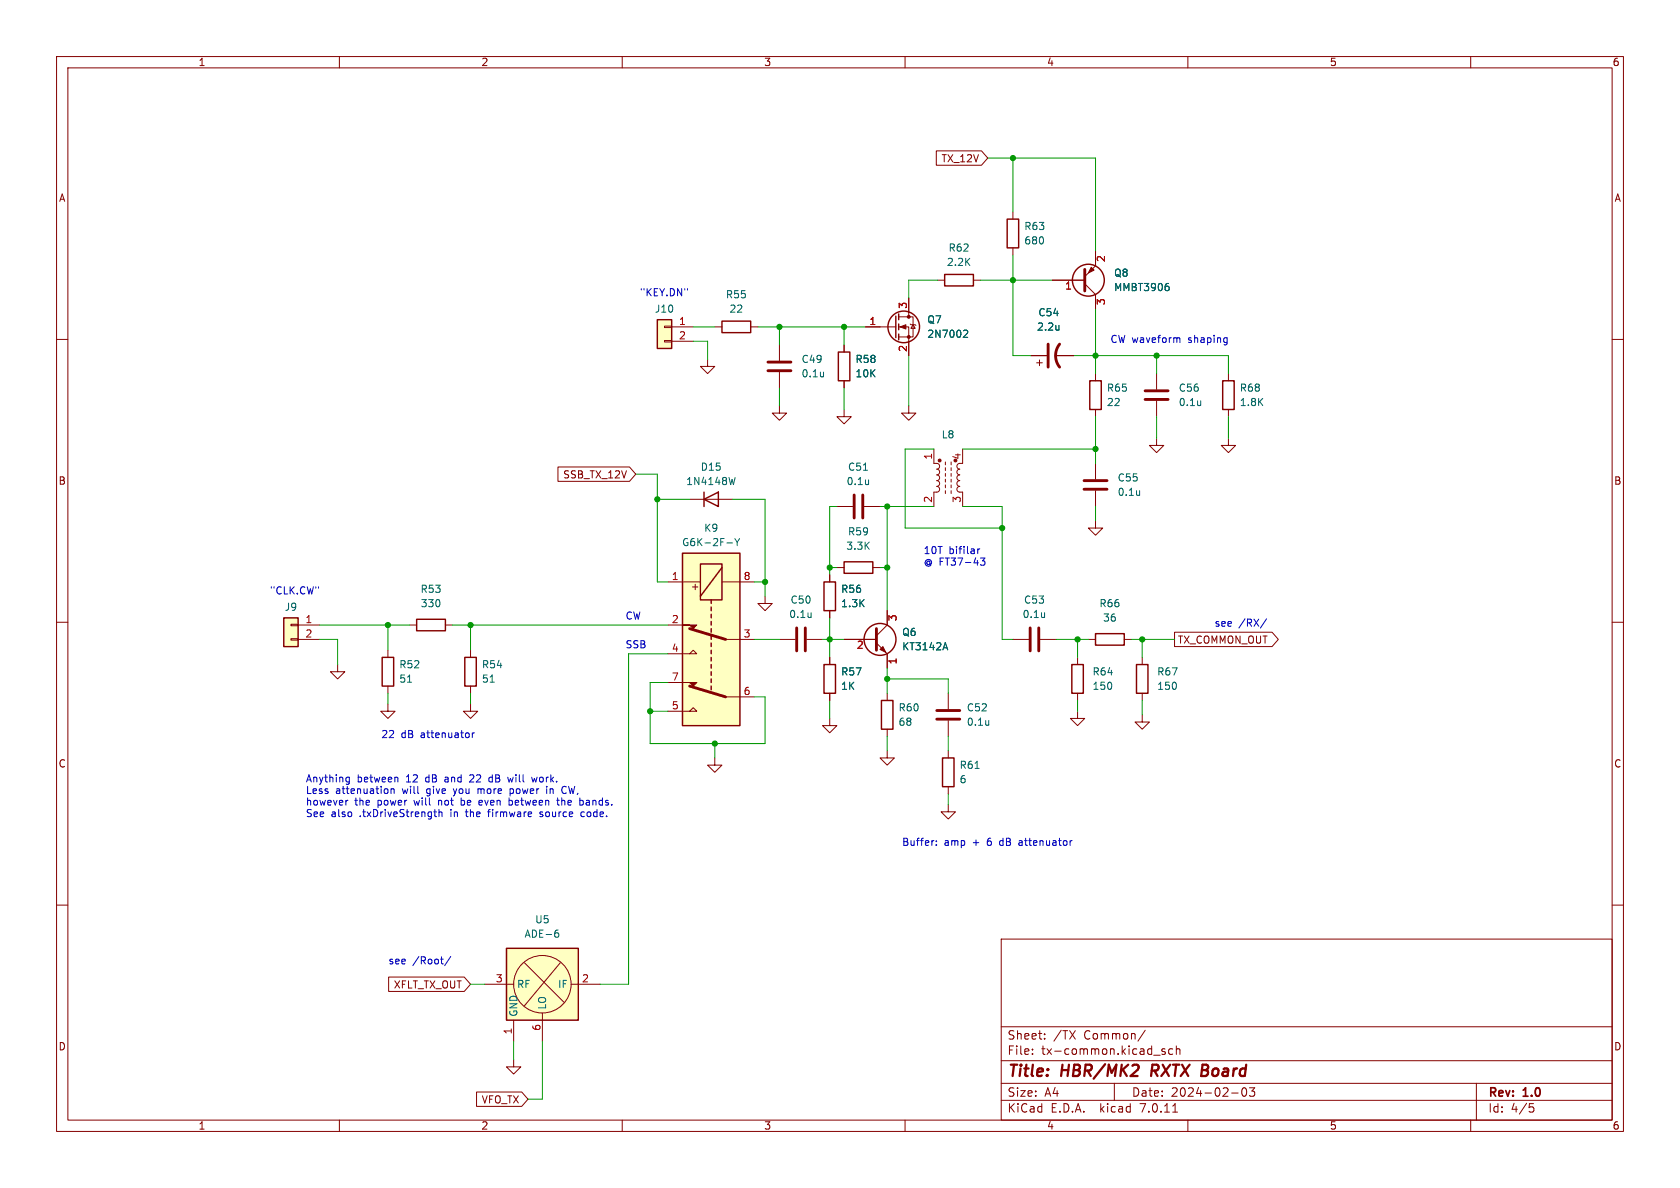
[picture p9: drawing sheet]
<svg xmlns="http://www.w3.org/2000/svg" width="297mm" height="210mm" viewBox="0 0 297 210" stroke-linecap="round" stroke-linejoin="round" font-family="sans-serif">
<g fill="none" stroke="#840000" stroke-width=".18">
<path d="M10 10h277v190h-277zM12 12h273v186h-273zM60 10v2M110 10v2M160 10v2M210 10v2M260 10v2M165.5 26.7h8l1.1 1.2-1.1 1.3h-8zM179.1 37.5v1.2M10 60h2M117.5 57.7h1.2v.2h-1.2zM118.7 57.8h3.9"/>
<path d="M126.4 57.8h1.2M132.7 57.8h1.3M153 57.8h5.4M158.9 57.8h1.8v5.1M158.9 56h2.5v3.6h-2.5M160.7 52.7v3.3M160.9 57.3l.1 .1h.8l.1 .1M161.4 57.4l.4 .6h-.8zM165.7 49.5h1.3M172.1 49.5h1.3M179.1 43.8v1.3M186.1 49.5h5.7"/>
<path d="M191.8 50.2l1.9 1.9v2.5M193.7 44.5v2.5l-1.9 1.9M285 60h2M117.5 60.2h1.2v.3h-1.2zM118.7 60.3h3.9M125.1 63.5v1.3h1.3l-1.3 1.2-1.3-1.2h1.3M137.8 71.8v1.2h1.3l-1.3 1.3-1.3-1.3h1.3M137.8 61v2.8M137.8 65.8v2.8M149.2 72.4v1.3h1.3l-1.3 1.2-1.2-1.2h1.2M149.2 61v1.2M149.2 67.3v1.3"/>
<path d="M160.7 71.8v1.2h1.2l-1.2 1.3-1.3-1.3h1.3M165.1 79.4v2.5l.7 .1 .3 .4-.1 .4-.4 .1 .3 .2 .2 .3-.1 .4-.4 .1 .3 .1 .2 .3-.1 .5-.4 .2 .4 .2 .1 .4-.2 .3-.3 .1 .4 .1 .1 .4-.3 .5h-.7v2.5M170.2 79.4v2.5M182.2 62.9h2.8M183.3 64.1h1M183.8 63.6v1M186.6 62.9h3.3M193.7 66v1.3M193.7 72.4v1.3M204.5 77.5v1.2h1.2l-1.2 1.3-1.3-1.3h1.3M204.5 66v2.8M204.5 70.9v2.8"/>
<path d="M217.2 77.5v1.2h1.2l-1.2 1.3-1.3-1.3h1.3M217.2 66v1.3M217.2 72.4v1.3M98.6 82.5h12.7l1.1 1.3-1.1 1.3h-12.7zM121.9 88.3h7.6M148 89.5h2.7M152.8 89.5h2.8M167.1 81.7v.5M167.1 82.7v.5M167.1 83.7v.5M167.1 84.7v.5M167.1 85.7v.5"/>
<path d="M167.1 86.7v.5M168.1 81.7v.5M168.1 82.7v.5M168.1 83.7v.5M168.1 84.7v.5M168.1 85.7v.5M168.1 86.7v.5M169.7 81.9l-.4 .2-.1 .3 .1 .4 .4 .1-.3 .1-.2 .3 .1 .5 .4 .1-.4 .2-.1 .5 .2 .3 .3 .1-.4 .1-.1 .4 .1 .4 .4 .1-.4 .1-.1 .4 .3 .4 .7 .1v2.5M193.7 92.1v1.2h1.2l-1.2 1.3-1.3-1.3h1.3M193.7 81.9v2.8M193.7 86.7v2.8M10 110h2"/>
<path d="M51.4 112.9h1.3v.3h-1.3zM51.4 110.4h1.3v.2h-1.3zM52.7 110.5h3.8M52.7 113h3.8M59.7 117.5v1.2h1.3l-1.3 1.3-1.3-1.3h1.3M68.6 114.9v1.3M72.4 110.5h1.3M78.7 110.5h1.3M83.2 114.9v1.3M118.1 115.6h5.1l-.6-.7-.7 .7M118.1 110.5h2.5M118.1 102.9h5.7"/>
<path d="M127.6 102.9h5.7M128.3 113h5M135.3 105.4v1.3h-1.3l1.3 1.3 1.2-1.3h-1.2M137.8 113h2.8M142.6 113h2.8M146.7 101.6v1.3M146.7 108v1.2M146.7 116.2v1.3M148 100.3h1.2M149.2 113h5.7M154.3 100.3h1.3M154.9 113.7l1.9 1.9v2.5"/>
<path d="M156.8 108v2.5l-1.9 1.9M179.1 113h2.8M183.9 113h2.8M190.5 116.2v1.3M192.4 113h1.3M198.8 113h1.2M201.9 116.2v1.3M207.6 111.8h17.3l1.1 1.2-1.1 1.3h-17.3zM285 110h2M68.6 124.5v1.2h1.2l-1.2 1.3-1.3-1.3h1.3M68.6 121.3v1.3M83.2 124.5v1.2h1.3l-1.3 1.3-1.3-1.3h1.3"/>
<path d="M83.2 121.3v1.3M118.1 125.7h5.1l-.6-.6-.7 .6M118.1 120.7h2.5M126.4 134v1.3h1.2l-1.2 1.2-1.3-1.2h1.3M128.3 123.2h5M146.7 127v1.3h1.3l-1.3 1.2-1.3-1.2h1.3M146.7 122.6v1.2M156.8 132.7v1.3h1.3l-1.3 1.3-1.2-1.3h1.2M156.8 122.6v1.2M156.8 128.9v1.3M167.6 122.6v2.7M167.6 127.4v2.8"/>
<path d="M167.6 132.7v1.3M167.6 139.1v1.2M190.5 125.7v1.3h1.3l-1.3 1.3-1.3-1.3h1.3M190.5 122.6v1.2M201.9 126.4v1.2h1.3l-1.3 1.3-1.2-1.3h1.2M201.9 122.6v1.2M10 160h2M167.6 142.2v1.3h1.3l-1.3 1.3-1.2-1.3h1.2M285 160h2M68.7 172.7h13.4l1.1 1.3-1.1 1.3h-13.4zM85.7 174h5.1M92.7 170.2l7 7"/>
<path d="M95.9 179.1v5.1M99.1 170.2l-6.4 7.6M101 174h5M177 166h108v32h-108zM60 198v2M84.2 193h8l1.1 1.3-1.1 1.3h-8zM90.8 187.3v1.3h1.3l-1.3 1.3-1.3-1.3h1.3M90.8 180.3v3.9M110 198v2M160 198v2M177 194.5h108M177 191.5h108"/>
<path d="M177 187.5h108M177 181.5h108M182.5 186.3v.1M182.5 185.5v.1M184.7 183.6v.1M184.7 182.8v.1M197 191.5v3M202.5 182.1l-1.3 2M204 186.5h1.1M206 185.5l-.4-.1-.2 .2 .1 .2 .5 .2v.3h-.6M207.3 185.5l-.4-.1-.3 .3v.4l.1 .2h.6M207.3 196.6h.9"/>
<path d="M208 185.5l.2-.1 .3 .1 .1 .9M208 184.9v1.5M210 198v2M217.7 193.2h1.2M219.7 192.4l.2-.1a.81 .81 0 0 1 .6 .6 .81 .81 0 0 1-.3 .8l-.2 .1a.81 .81 0 0 1-.3-1.4zM220.9 192.3h.9l-.5 .6 .4 .1v.7l-.2 .1h-.4l-.2-.1M260 198v2M261 191.5v6.5M270.4 195.1h.7M270.5 195.7h.4l.3 .3-.2 .5-.5 .1"/>
<circle cx="95.9" cy="174" r="5.1"/>
</g>
<path d="M203.6 189.3h.8M203.7 188.2l-.2 2" fill="none" stroke="#840000" stroke-width=".4"/>
<g fill="none" stroke="#840000" stroke-width=".25">
<path d="M178.1 38.7h2v5.1h-2zM116.2 56.5h2.5v5.1h-2.5zM127.6 56.8h5.1v2h-5.1zM158.4 55.9v3.8M158.9 55.5v1M158.9 57.3v1M158.9 59.1v1M167 48.5h5.1v2h-5.1zM148.2 62.2h2v5.1h-2zM192.7 67.3h2v5.1h-2zM216.2 67.3h2v5.1h-2zM120.6 97.8h10.2v30.5h-10.2z"/>
<path d="M123.8 99.7h3.8v6.3h-3.8zM124.5 88.3l2.5-1.3v2.5zM124.5 87v2.5M149.2 99.3h5.1v2h-5.1zM50.2 109.2h2.5v5.1h-2.5zM67.6 116.2h2v5.1h-2zM73.7 109.5h5v2h-5zM82.2 116.2h2v5.1h-2zM125.7 106v.7M125.7 107.3v.7M125.7 108.6v.6M125.7 109.9v.6"/>
<path d="M125.7 111.1v.7M125.7 112.4v.6M125.7 113.7v.6M125.7 114.9v.7M125.7 116.2v.6M125.7 117.5v.6M125.7 118.7v.7M127.6 100.3l-3.8 5.1M145.7 117.5h2v5.1h-2zM145.7 102.9h2v5.1h-2zM189.5 117.5h2v5.1h-2zM193.7 112h5.1v2h-5.1z"/>
<path d="M200.9 117.5h2v5.1h-2zM125.7 120v.7M125.7 121.3v.6M155.8 123.8h2.1v5.1h-2.1zM166.6 134h2.1v5.1h-2.1zM89.5 167.6h12.7v12.7h-12.7z"/>
<circle cx="159.8" cy="57.8" r="2.79"/>
<circle cx="192.4" cy="49.5" r="2.82"/>
<circle cx="155.6" cy="113" r="2.82"/>
</g>
<g fill="none" stroke="#840000" stroke-width=".51">
<path d="M191.8 47.6v3.8M135.8 65.5h4M135.8 64h4M185.3 60.8v4.1M187.3 60.8a3.3 3.3 0 0 0 0 4.1M202.4 70.6h4.1M202.4 69.1h4.1M151 87.5v4.1M152.5 87.5v4.1M191.6 86.5h4.1M191.6 85h4.1M121.9 111.1l6.4 1.9"/>
<path d="M140.8 111v4.1M142.4 111v4.1M154.9 111.1v3.8M182.1 111v4.1M183.6 111v4.1M121.9 121.3l6.4 1.9M165.6 125.6h4.1M165.6 127.1h4.1"/>
</g>
<g fill="none" stroke="#006464" stroke-width=".18">
<path d="M170.5 58.4h.5l.1 .3-.8 .9h.8M187.2 57.5v.9M187.2 58.2l-.1 .1M206.3 50.1h.3M206.5 50.6l.2 .2v.3l-.2 .3M145.6 65.8v.8M145.6 66.5l-.1 .1M212.3 70.9v.8M212.3 71.6h-.1M128.5 96h1M129.9 95.2l.4 .7M130 84.4l-.3 1.3"/>
<path d="M130.3 95.9v.6M130.7 95.2l-.4 .7M152.6 83.1h.8M153.5 84.8v.9M153.5 85.5v.1M201.5 86.7v.9M201.5 87.5h-.1M143.4 108.3v.9M143.4 109l-.1 .1M166.8 114.5h.6M167.1 113.6l.4 1.3M184.7 108.3v.9"/>
<path d="M184.7 109l-.1 .1M72 120.6h.8M86.7 120.6h.7M172.4 135.8h.7M174.8 127.4v.8M174.8 128.1l-.1 .1M98.3 164.9l.4 .1 .1 .1-.1 .5-.4 .1M98.7 164.4l-.4 .1"/>
</g>
<g fill="#840000" stroke="#840000" stroke-width=".18">
<path d="M159.1 57.8l1-.4v.8z"/>
<path d="M192.9 47.2l.5 .6-1 .5z"/>
<path d="M120.6 110.5h2.6l-.6 .6-.7-.6z"/>
<path d="M120.6 120.7h2.6l-.6 .6-.7-.6z"/>
<path d="M156.1 114.3l.5 1-1-.5z"/>
<circle cx="160.7" cy="59.6" r=".25"/>
<circle cx="160.7" cy="56" r=".25"/>
<circle cx="166.1" cy="81.4" r=".25"/>
</g>
<g fill="#ffffc2" stroke="#ffffc2" stroke-width=".18">
<path d="M50.2 109.2h2.5v5.1h-2.5z"/>
<path d="M89.5 167.6h12.7v12.7h-12.7z"/>
<path d="M116.2 56.5h2.5v5.1h-2.5z"/>
<path d="M120.6 97.8h10.2v30.5h-10.2z"/>
</g>
<g fill="none" stroke="#0000c2" stroke-width=".18">
<path d="M121.5 51v.3M208.2 59.7l.4 .2v.6M216.8 59.7l.1 .1M216.9 59.7v1l-.1 .2M216.9 60.5h-.1M172.9 97v.9M173.2 97l-.3 .3M173.3 98.6h.8l-.4 .5 .4 .2v.5l-.2 .1-.6-.1M56.3 103.7v.3M223.9 109.4l-1.1 1.6M61.3 138.2h.5M61.3 137.4h.5"/>
<path d="M61.8 137.4v1l-.2 .2M68.5 139.6v.6M69.1 139.4v.9M69.1 139.6l.2-.2 .3 .1 .1 .8M70.3 137.4v.8M83.2 137l-.2 .1M83.5 129.5v.9M83.7 137.5l-.7 .7h.8M83.9 129.5l-.4 .3M84.5 139.4v.9M84.7 139.4l-.2 .2M86.9 137.4h-.3l-.2 .2 .1 .5 .4 .1"/>
<path d="M90 138.2l.2-.6 .3 .6M90.2 139.4v1.3M90.5 139.4l-.3 .1M94 137.4l.2 .8 .3-.6 .2 .6 .3-.8M96.6 139v.1M96.6 139.4v.9M99.7 139l-.3 .2M99.9 139l.2 .1M61.5 141.5l-.3 .1M76.7 143.5h.5M76.9 144.2l.3 .2M77.6 143.6l.2-.1 .3 .1v.8"/>
<path d="M77.6 143.1v1.3M81.5 141.1v1.2M81.5 142.3h.2M81.7 141.5h-.2M85.1 141.5h-.2l-.2 .2v.6h.4M85.3 141.8l-.6 .1M86.2 143.5h.5M86.4 143.2v1.2M90 141.5h.4l.1 .1M90 141.1v1.2M90.2 140.2l.3 .1M90.5 142.2l-.1 .1h-.4"/>
<path d="M95.4 144.3l.4 .1M95.8 143.5l-.4 .2 .1 .2h.3M98.4 141.5h.5M98.6 141.1v1l.3 .2M99.4 140.1l.3 .2 .4-.1M102.6 141.5h.3l.2 .2v.5l-.5 .1M103.3 143.6l-.4-.1-.2 .3 .1 .5h.5M165 148.6h.1M165.5 149.3v.1M165.5 148.7v.1M180.3 148.6l-.1 .1M180.3 149l-.2 .1 .2 .3"/>
<path d="M189.5 148.6l-.2 .1M77.9 169.6h.5M78.2 170.4h.2M79.7 169.1l-1.1 1.6"/>
</g>
<g fill="none" stroke="#009600" stroke-width=".18">
<path d="M174.6 27.9h19.1v16.6M179.1 27.9v9.6M122.6 57.8h3.8M134 57.8h19M137.8 57.8v3.2M149.2 57.8v3.2M165.7 49.5h-5v3.2M173.4 49.5h12.7M179.1 45.1v17.8h3.1M193.7 54.6v11.4M122.6 60.3h2.5v3.2M137.8 68.6v3.2"/>
<path d="M149.2 68.6v3.8M160.7 62.9v8.9M165.1 79.4h-5.1v13.9h17.2M170.2 79.4h23.5M189.9 62.9h27.3v3.1M193.7 73.7v8.2M204.5 62.9v3.1M204.5 73.7v3.8M217.2 73.7v3.8M112.4 83.8h3.8v19.1h1.9M116.2 88.3h5.7M129.5 88.3h5.8v17.1"/>
<path d="M148 89.5h-1.3v12.1M155.6 89.5h9.5M156.8 89.5v18.5M170.2 89.5h7v23.5h1.9M193.7 89.5v2.6M56.5 113h3.2v4.5M56.5 110.5h15.9M68.6 110.5v4.4M80 110.5h38.1M83.2 110.5v4.4M118.1 115.6h-7v58.4h-5.1M133.3 113h4.5"/>
<path d="M133.3 102.9h2M145.4 113h3.8M146.7 109.2v7M146.7 100.3h1.3M155.6 100.3h1.2M156.8 118.1v4.5M186.7 113h5.7M190.5 113v3.2M200 113h7.6M201.9 113v3.2M68.6 122.6v1.9M83.2 122.6v1.9"/>
<path d="M114.9 125.7h3.2M118.1 120.7h-3.2v10.7h20.4v-8.2h-2M126.4 131.4v2.6M146.7 123.8v3.2M156.8 120h10.8v2.6M156.8 130.2v2.5M167.6 130.2v2.5M190.5 123.8v1.9M201.9 123.8v2.6M167.6 140.3v1.9M83.2 174h2.5M90.8 184.2v3.1"/>
<path d="M95.9 184.2v10.1h-2.6"/>
</g>
<g fill="#009600" stroke="#009600" stroke-width=".18">
<circle cx="149.2" cy="57.8" r=".46"/>
<circle cx="137.8" cy="57.8" r=".46"/>
<circle cx="146.7" cy="113" r=".46"/>
<circle cx="146.7" cy="100.3" r=".46"/>
<circle cx="135.3" cy="102.9" r=".46"/>
<circle cx="116.2" cy="88.3" r=".46"/>
<circle cx="126.4" cy="131.4" r=".46"/>
<circle cx="156.8" cy="89.5" r=".46"/>
<circle cx="156.8" cy="120" r=".46"/>
<circle cx="201.9" cy="113" r=".46"/>
<circle cx="177.2" cy="93.3" r=".46"/>
<circle cx="193.7" cy="79.4" r=".46"/>
<circle cx="190.5" cy="113" r=".46"/>
<circle cx="156.8" cy="100.3" r=".46"/>
<circle cx="83.2" cy="110.5" r=".46"/>
<circle cx="114.9" cy="125.7" r=".46"/>
<circle cx="68.6" cy="110.5" r=".46"/>
<circle cx="179.1" cy="49.5" r=".46"/>
<circle cx="193.7" cy="62.9" r=".46"/>
<circle cx="204.5" cy="62.9" r=".46"/>
<circle cx="179.1" cy="27.9" r=".46"/>
</g>
<g font-size="2.8" fill="#840000">
<text x="178" y="190.9">Title:</text>
<text x="187.7" y="190.9">HBR/MK2</text>
<text x="204.4" y="190.9">RXTX Board</text>
</g>
<g font-size="2.1" fill="#840000">
<text x="178" y="184">Sheet:</text>
<text x="186.2" y="184">/TX</text>
<text x="191.7" y="184">Common/</text>
<text x="178" y="186.7">File:</text>
<text x="184.1" y="186.7">tx-common.kicad_sch</text>
<text x="178" y="196.9">KiCad</text>
<text x="178" y="194.1">Size:</text>
<text x="184.7" y="194.1">A4</text>
<text x="185.7" y="196.9">E.D.A.</text>
<text x="194.6" y="196.9">kicad</text>
<text x="200" y="194.1">Date:</text>
<text x="201.8" y="196.9">7.0.11</text>
<text x="207" y="194.1">2024-02-03</text>
<text x="263" y="194.3">Rev:</text>
<text x="263" y="196.9">Id:</text>
<text x="267.1" y="196.9">4/5</text>
<text x="269.4" y="194.3">1.0</text>
</g>
<g font-size="1.8" fill="#840000">
<text x="35" y="11.9">1</text>
<text x="85" y="11.9">2</text>
<text x="135" y="11.9">3</text>
<text x="185" y="11.9">4</text>
<text x="235" y="11.9">5</text>
<text x="285" y="11.9">6</text>
<text x="166.3" y="28.9">TX_12V</text>
<text x="10.3" y="35.9">A</text>
<text x="285.3" y="35.9">A</text>
<text x="10.3" y="85.9">B</text>
<text x="99.5" y="84.8">SSB_TX_12V</text>
<text x="285.3" y="85.9">B</text>
<text x="123.7" y="104.7" transform="rotate(-90 123.7 104.7)">+</text>
<text x="208.1" y="114">TX_COMMON_OUT</text>
<text x="10.3" y="135.9">C</text>
<text x="285.3" y="135.9">C</text>
<text x="69.5" y="174.9">XFLT_TX_OUT</text>
<text x="10.3" y="185.9">D</text>
<text x="285.3" y="185.9">D</text>
<text x="85.1" y="195.3">VFO_TX</text>
<text x="35" y="199.9">1</text>
<text x="85" y="199.9">2</text>
<text x="135" y="199.9">3</text>
<text x="185" y="199.9">4</text>
<text x="235" y="199.9">5</text>
<text x="285" y="199.9">6</text>
</g>
<g font-size="1.8" fill="#006464">
<text x="181" y="40.9">R63</text>
<text x="167.3" y="47.2">2.2K</text>
<text x="167.6" y="44.7">R62</text>
<text x="181" y="43.4">680</text>
<text x="128.2" y="52.9">R55</text>
<text x="196.9" y="49.1">Q8</text>
<text x="196.9" y="51.7">MMBT3906</text>
<text x="115.7" y="55.5">J10</text>
<text x="128.9" y="55.5">22</text>
<text x="163.8" y="57.4">Q7</text>
<text x="163.8" y="59.9">2N7002</text>
<text x="183.2" y="58.6">2.2u</text>
<text x="183.5" y="56.1">C54</text>
<text x="141.6" y="64.4">C49</text>
<text x="151.1" y="64.4">R58</text>
<text x="141.6" y="66.9">0.1u</text>
<text x="151.1" y="66.9">10K</text>
<text x="195.6" y="69.4">R65</text>
<text x="195.6" y="72">22</text>
<text x="208.3" y="69.4">C56</text>
<text x="208.3" y="72">0.1u</text>
<text x="219.1" y="69.4">R68</text>
<text x="219.1" y="72">1.8K</text>
<text x="166.4" y="77.7">L8</text>
<text x="123.8" y="83.4">D15</text>
<text x="149.8" y="83.4">C51</text>
<text x="121.2" y="86">1N4148W</text>
<text x="149.6" y="86">0.1u</text>
<text x="197.5" y="85.3">C55</text>
<text x="197.5" y="87.9">0.1u</text>
<text x="124.4" y="94.2">K9</text>
<text x="149.8" y="94.8">R59</text>
<text x="120.5" y="96.7">G6K-2F-Y</text>
<text x="149.5" y="97.4">3.3K</text>
<text x="74.3" y="105">R53</text>
<text x="74.3" y="107.5">330</text>
<text x="139.7" y="106.9">C50</text>
<text x="148.6" y="105">R56</text>
<text x="148.6" y="107.5">1.3K</text>
<text x="180.9" y="106.9">C53</text>
<text x="194.3" y="107.5">R66</text>
<text x="50.2" y="108.2">J9</text>
<text x="139.4" y="109.4">0.1u</text>
<text x="159.4" y="112.6">Q6</text>
<text x="180.7" y="109.4">0.1u</text>
<text x="194.9" y="110.1">36</text>
<text x="70.5" y="118.3">R52</text>
<text x="85.1" y="118.3">R54</text>
<text x="148.6" y="119.6">R57</text>
<text x="159.4" y="115.2">KT3142A</text>
<text x="193" y="119.6">R64</text>
<text x="204.5" y="119.6">R67</text>
<text x="70.5" y="120.9">51</text>
<text x="85.1" y="120.9">51</text>
<text x="148.6" y="122.1">1K</text>
<text x="158.8" y="126">R60</text>
<text x="170.8" y="126">C52</text>
<text x="193" y="122.1">150</text>
<text x="204.5" y="122.1">150</text>
<text x="158.8" y="128.5">68</text>
<text x="170.8" y="128.5">0.1u</text>
<text x="169.6" y="136.1">R61</text>
<text x="169.6" y="138.7">6</text>
<text x="92.6" y="166">ADE-6</text>
<text x="94.5" y="163.4">U5</text>
<text x="91.3" y="174.9">RF</text>
<text x="91.7" y="179.8" transform="rotate(-90 91.7 179.8)">GND</text>
<text x="96.7" y="178.6" transform="rotate(-90 96.7 178.6)">LO</text>
<text x="98.6" y="174.9">IF</text>
</g>
<g font-size="1.8" fill="#a90000">
<text x="195.7" y="46.4" transform="rotate(-90 195.7 46.4)">2</text>
<text x="188.2" y="51.5">1</text>
<text x="119.9" y="57.5">1</text>
<text x="153.6" y="57.5">1</text>
<text x="160.4" y="54.7" transform="rotate(-90 160.4 54.7)">3</text>
<text x="195.7" y="54" transform="rotate(-90 195.7 54)">3</text>
<text x="119.9" y="60.1">2</text>
<text x="160.4" y="62.3" transform="rotate(-90 160.4 62.3)">2</text>
<text x="164.8" y="81.4" transform="rotate(-90 164.8 81.4)">1</text>
<text x="169.9" y="81.4" transform="rotate(-90 169.9 81.4)">4</text>
<text x="164.8" y="89" transform="rotate(-90 164.8 89)">2</text>
<text x="169.9" y="89" transform="rotate(-90 169.9 89)">3</text>
<text x="118.7" y="102.6">1</text>
<text x="131.4" y="102.6">8</text>
<text x="53.9" y="110.2">1</text>
<text x="53.9" y="112.8">2</text>
<text x="118.7" y="110.2">2</text>
<text x="131.4" y="112.8">3</text>
<text x="158.8" y="109.9" transform="rotate(-90 158.8 109.9)">3</text>
<text x="118.7" y="115.3">4</text>
<text x="151.4" y="115">2</text>
<text x="158.8" y="117.5" transform="rotate(-90 158.8 117.5)">1</text>
<text x="118.7" y="125.5">5</text>
<text x="118.7" y="120.4">7</text>
<text x="131.4" y="122.9">6</text>
<text x="87.6" y="173.7">3</text>
<text x="102.8" y="173.7">2</text>
<text x="90.6" y="183" transform="rotate(-90 90.6 183)">1</text>
<text x="95.6" y="182.3" transform="rotate(-90 95.6 182.3)">6</text>
</g>
<g font-size="1.8" fill="#0000c2">
<text x="113" y="52.5">&quot;KEY.DN&quot;</text>
<text x="196.2" y="60.7">CW waveform</text>
<text x="210.2" y="60.7">shaping</text>
<text x="163.2" y="98">10T</text>
<text x="163.2" y="100.1">@ FT37-43</text>
<text x="167.8" y="98">bifilar</text>
<text x="47.6" y="105.2">&quot;CLK.CW&quot;</text>
<text x="110.5" y="109.6">CW</text>
<text x="214.6" y="110.9">see</text>
<text x="219" y="110.9">/RX/</text>
<text x="110.5" y="114.7">SSB</text>
<text x="67.3" y="130.6">22</text>
<text x="70.9" y="130.6">dB</text>
<text x="74.5" y="130.6">attenuator</text>
<text x="54" y="138.4">Anything</text>
<text x="54" y="140.4">Less</text>
<text x="54" y="142.5">however</text>
<text x="59.3" y="140.4">attenuation</text>
<text x="62.7" y="142.5">the</text>
<text x="63.1" y="138.4">between</text>
<text x="66.8" y="142.5">power</text>
<text x="71.3" y="140.4">will</text>
<text x="71.9" y="138.4">12</text>
<text x="73.5" y="142.5">will</text>
<text x="75.5" y="138.4">dB</text>
<text x="75.7" y="140.4">give</text>
<text x="78" y="142.5">not</text>
<text x="79.1" y="138.4">and</text>
<text x="80.7" y="140.4">you</text>
<text x="82.1" y="142.5">be</text>
<text x="83.7" y="138.4">22</text>
<text x="85.1" y="140.4">more</text>
<text x="85.6" y="142.5">even</text>
<text x="87.3" y="138.4">dB</text>
<text x="90.9" y="138.4">will</text>
<text x="91" y="140.4">power</text>
<text x="91" y="142.5">between</text>
<text x="95.3" y="138.4">work.</text>
<text x="97.7" y="140.4">in</text>
<text x="99.8" y="142.5">the</text>
<text x="100.6" y="140.4">CW,</text>
<text x="103.9" y="142.5">bands.</text>
<text x="54" y="144.5">See</text>
<text x="58.5" y="144.5">also</text>
<text x="63.7" y="144.5">.txDriveStrength</text>
<text x="79.9" y="144.5">in</text>
<text x="82.8" y="144.5">the</text>
<text x="87" y="144.5">firmware</text>
<text x="96.3" y="144.5">source</text>
<text x="103.8" y="144.5">code.</text>
<text x="159.4" y="149.6">Buffer:</text>
<text x="166.9" y="149.6">amp</text>
<text x="172.1" y="149.6">+</text>
<text x="174.8" y="149.6">6</text>
<text x="177.2" y="149.6">dB</text>
<text x="180.8" y="149.6">attenuator</text>
<text x="68.6" y="170.6">see</text>
<text x="73" y="170.6">/Root/</text>
</g>
</svg>
